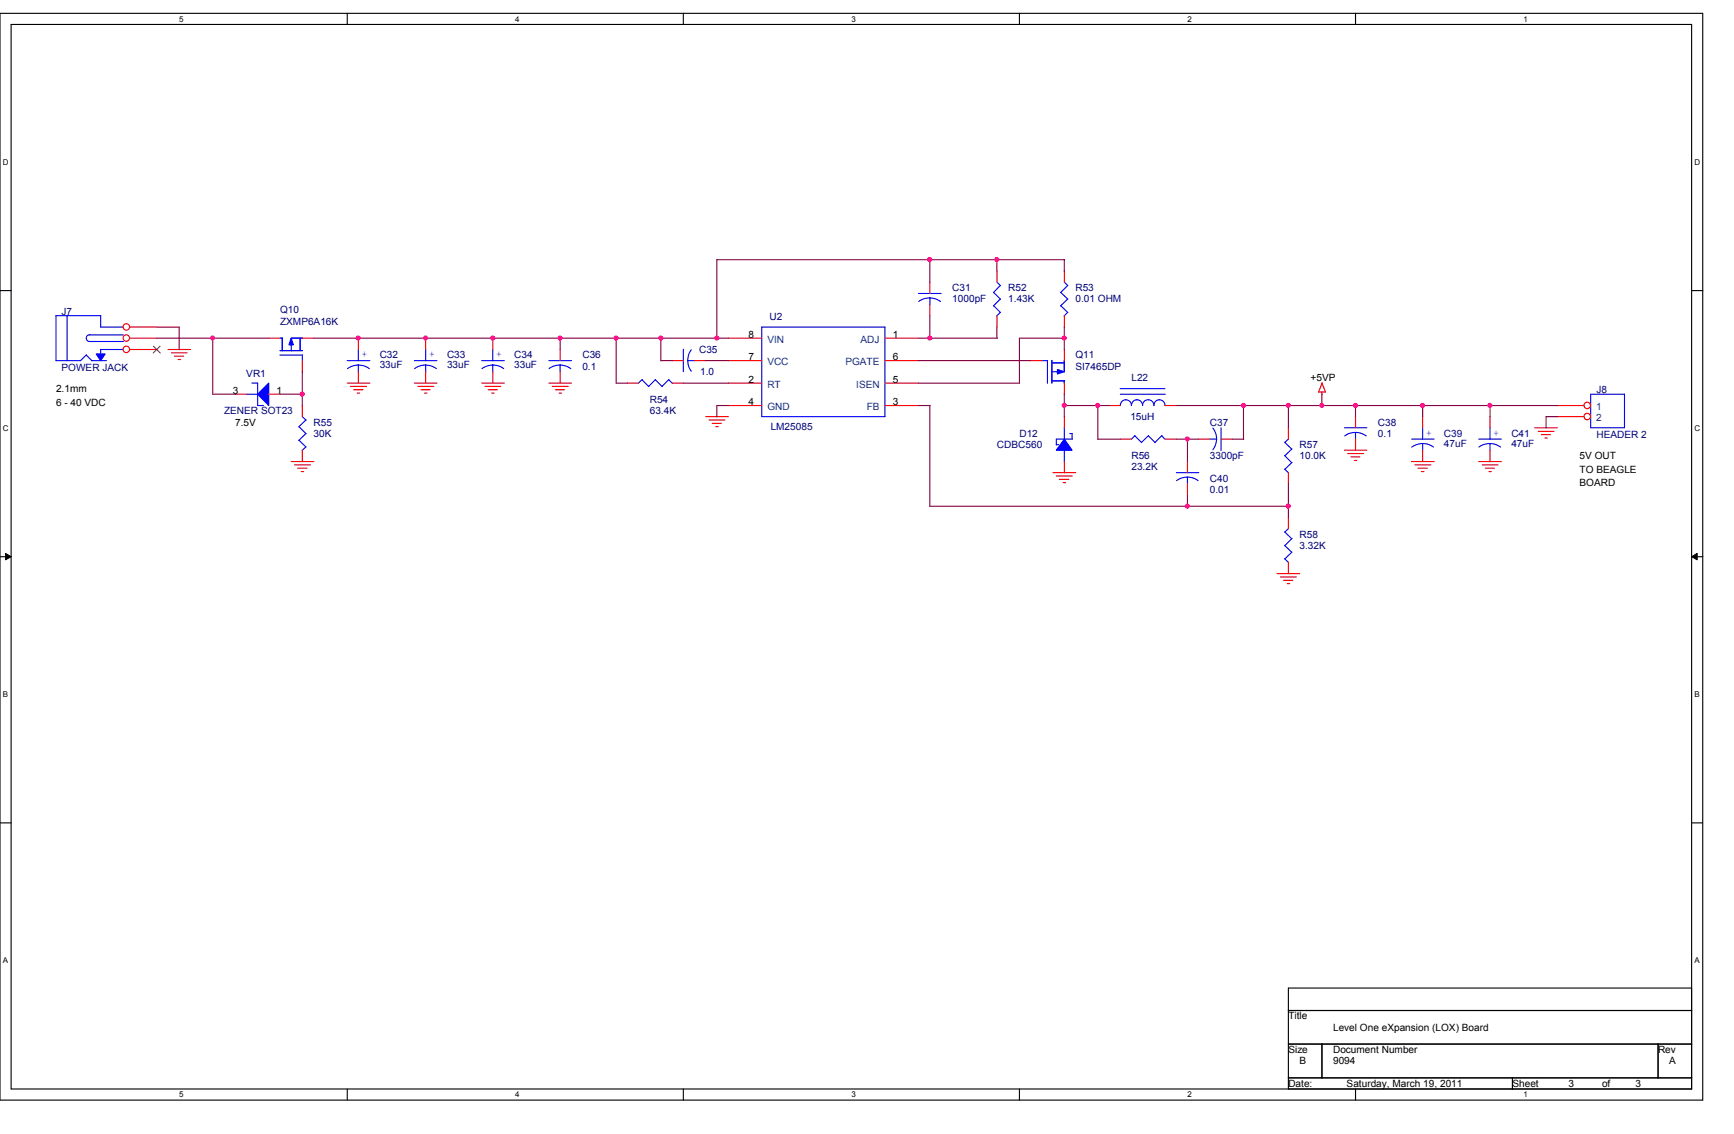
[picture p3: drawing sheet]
<svg xmlns="http://www.w3.org/2000/svg" width="330mm" height="216mm" viewBox="0 0 330 216" stroke-linecap="round" stroke-linejoin="round" font-family="sans-serif">
<path d="M0 2.5h324.2v206.9h-324.2zM2.1 4.7h320v202.6h-320z" fill="none" stroke="#000" stroke-width=".21"/>
<g fill="#fff">
<path d="M34.1 2.8h.8v1.6h-.8z"/>
<path d="M34.1 207.5h.8v1.7h-.8z"/>
</g>
<path d="M66.1 2.5v2.2M66.1 207.3v2.1" fill="none" stroke="#000" stroke-width=".21"/>
<g fill="#fff">
<path d="M98.1 2.8h.8v1.6h-.8z"/>
<path d="M98.1 207.5h.8v1.7h-.8z"/>
</g>
<path d="M130.1 2.5v2.2M130.1 207.3v2.1" fill="none" stroke="#000" stroke-width=".21"/>
<g fill="#fff">
<path d="M162.1 2.8h.8v1.6h-.8z"/>
<path d="M162.1 207.5h.8v1.7h-.8z"/>
</g>
<path d="M194.1 2.5v2.2M194.1 207.3v2.1" fill="none" stroke="#000" stroke-width=".21"/>
<g fill="#fff">
<path d="M226.1 2.8h.8v1.6h-.8z"/>
<path d="M226.1 207.5h.8v1.7h-.8z"/>
</g>
<path d="M258.1 2.5v2.2M258.1 207.3v2.1" fill="none" stroke="#000" stroke-width=".21"/>
<g fill="#fff">
<path d="M290.1 2.8h.8v1.6h-.8z"/>
<path d="M290.1 207.5h.8v1.7h-.8z"/>
<path d="M.6 30h1v1.7h-1z"/>
<path d="M322.7 30h1v1.7h-1z"/>
<path d="M.6 80.6h1v1.7h-1z"/>
<path d="M322.7 80.6h1v1.7h-1z"/>
</g>
<path d="M0 55.3h2.1M322.1 55.3h2.1" fill="none" stroke="#000" stroke-width=".21"/>
<g fill="#fff">
<path d="M.6 131.3h.9v1.7h-.9z"/>
<path d="M322.7 131.3h1v1.7h-1z"/>
</g>
<path d="M0 106h2.1M322.1 106h2.1" fill="none" stroke="#000" stroke-width=".21"/>
<path d="M1.1 105.4l1 .6-1 .6zM322.1 106l1.1-.6v1.2z" fill="#000"/>
<path d="M1.1 105.4l1 .6-1 .6zM322.1 106l1.1-.6v1.2z" fill="none" stroke="#000" stroke-width=".19"/>
<g fill="#fff">
<path d="M.6 182h.9v1.7h-.9z"/>
<path d="M322.7 182h1v1.7h-1z"/>
</g>
<path d="M0 156.7h2.1M322.1 156.7h2.1M245.3 188.1h76.8v19.2h-76.8zM245.3 192.4h76.8M245.3 198.8h76.8M251.7 198.8v6.4M315.7 198.8v6.4M245.3 205.2h76.8M288 205.2v2.1" fill="none" stroke="#000" stroke-width=".21"/>
<g fill="none" stroke="#f00" stroke-width=".21">
<path d="M32 66.5h4.3M32.6 67.2h3M33.2 67.8h1.8M33.9 68.4h.5M66.1 72.9h4.3M66.8 73.6h3M67.3 74.2h1.8M68 74.8h.5M68.2 64.4v2.1M68.2 70.8v2.1M78.9 72.9h4.3M79.6 73.6h3"/>
<path d="M80.2 74.2h1.7M80.8 74.8h.5M91.7 72.9h4.3M92.4 73.6h3M93 74.2h1.7M93.6 74.8h.5M104.5 72.9h4.3M105.1 73.6h3.1M105.7 74.2h1.8M106.5 74.8h.4M106.7 66.5v2.2M106.7 70.8v2.1"/>
<path d="M119.5 72.9h2.1M128 72.9h2.1M128 68.7h2.1M132.2 68.7h2.2M134.4 79.3h4.3M135 80h3M138.7 72.9h6.4M138.7 68.7h6.4M138.7 64.4h6.4M138.7 77.2h6.4M168.5 72.9h6.4M168.5 68.7h6.4"/>
<path d="M168.5 64.4h6.4M168.5 77.2h6.4M211.2 77.2h2.1M221.9 77.2h2.1M251.7 74.6v.5M251.7 72.9l.7 1.8M251.8 72.9l-.7 1.7h1.3M270.9 79.3v2.1M55.5 87.9h4.3M56.1 88.5h3M56.7 89.1h1.8M57.4 89.8h.4"/>
<path d="M135.6 80.6h1.8M136.3 81.2h.5M200.5 90h4.3M201.2 90.6h3M201.7 91.3h1.8M202.5 91.9h.4M226.1 87.9v2.1M226.1 92.1v2.2M228.2 83.6h2.2M232.5 83.6h2.2M245.3 81.4v2.2M245.3 90v2.1"/>
<path d="M256 85.7h4.3M256.6 86.4h3.1M257.2 87h1.8M257.9 87.7h.5M268.8 87.9h4.3M269.4 88.5h3.1M270 89.1h1.8M270.7 89.8h.5M270.9 85.7v2.2M281.6 87.9h4.3M282.3 88.5h3M282.8 89.1h1.8"/>
<path d="M283.5 89.8h.5M292.2 81.4h4.4M292.9 82.1h3M293.5 82.8h1.8M294.2 83.4h.5M243.2 109.2h4.3M243.8 109.8h3.1M244.4 110.5h1.8M245.1 111.1h.5"/>
</g>
<g fill="none" stroke="#00f" stroke-width=".21">
<path d="M66.1 68.7h4.3M68.2 69.5l1.3 .2 .8 .5M68.2 69.5l-.9 .1-1.1 .6M68.2 66.5v2.2M68.2 69.5v1.3M104.5 68.7h4.3M106.7 69.5l.8 .1 1.2 .6M106.7 69.5l-1.4 .2-.7 .5M106.7 69.5v1.3M122.2 72.3l1.4 1.3M122.3 72.3l-.7 .6M124.8 72.3l1.3 1.3"/>
<path d="M124.8 72.3l-1.3 1.3M127.3 72.3l.7 .7M127.4 72.3l-1.3 1.3M130.1 66.5v4.3M131 68.7l.2 1.2 .4 .8M131 68.7h1.3M131.6 66.6l-.4 .8-.2 1.3M145.1 62.3h23.4v17h-23.4zM198.4 68.7h1.1M199.5 68.7v4.3M200.3 72.5h2.4M200.3 70.8h1.3"/>
<path d="M200.3 68.6v4.3M200.3 69.1h2.4M202.7 68.6v2.2M202.7 72.5v.4M213.3 74h8.6M213.3 77.2a1.06 1.06 0 0 1 1.1-1.1 1.06 1.06 0 0 1 1.1 1.1 1.06 1.06 0 0 1 1-1.1 1.06 1.06 0 0 1 1.1 1.1 1.08 1.08 0 0 1 1.1-1.1 1.08 1.08 0 0 1 1 1.1 1.06 1.06 0 0 1 1.1-1.1 1.06 1.06 0 0 1 1.1 1.1M213.3 75.1h8.6M224 90h4.3M226.1 90.8l1.3 .3 .8 .4M226.1 90.8l-1.3 .3-.7 .4M226.1 90.8v1.4M230.4 83.6h1.3"/>
<path d="M231 81.5l.6 1.2 .1 .9M231.7 83.6l-.3 1.3-.4 .7M232.5 81.4v4.4M244.6 89.3l.7 .7M244.6 86.7l1.4 1.4M244.6 84.2l1.4 1.3M245.4 83.6l-.7 .6M246 88l-1.3 1.4M246 85.5l-1.3 1.3M268.8 83.6h4.3M270.9 84.4l1.3 .3 .8 .4M270.9 84.4l-.9 .2-1.2 .5"/>
<path d="M270.9 81.4v2.2M270.9 84.4v1.4"/>
</g>
<path d="M201.4 70.4l1.3 .4-1.3 .4z" fill="#00f"/>
<g fill="none" stroke="#00f" stroke-width=".21">
<path d="M189.2 55.7l1.3 1.3M189.2 58.2l1.3 1.3M189.8 53.7l.7 .7M190.5 54.4l-1.3 1.3M190.5 56.9l-1.3 1.3M190.5 59.5l-.7 .7M91.7 68.7h4.3M93.8 69.5l1.4 .2 .7 .5M93.8 69.5l-.8 .1-1.2 .6M93.8 66.5v2.2M93.8 69.5v1.3M201.4 70.4l1.3 .4-1.3 .4z"/>
<path d="M302.9 75.1h6.4v6.3h-6.4zM216.1 83l1.3 1.3M216.1 82.9l-.6 .7M218.7 83l1.3 1.3M218.7 82.9l-1.3 1.3M221.2 83l.7 .6M221.3 82.9l-1.4 1.3M281.6 83.6h4.3M283.7 84.4l.9 .2 1.2 .5M283.7 84.4l-1.3 .3-.8 .4M283.7 81.4v2.2M283.7 84.4v1.4"/>
<path d="M244.6 106.4l.7 .7M244.6 103.8l1.4 1.3M244.6 101.3l1.4 1.3M245.4 100.6l-.7 .7M246 105.1l-1.3 1.3M246 102.5l-1.3 1.4"/>
</g>
<g fill="none" stroke="#f00" stroke-width=".21">
<path d="M189.8 51.6v2.1M93.8 64.4v2.1M93.8 70.8v2.1M189.8 60.1v2.2M196.2 68.7h2.2M202.7 66.5v2.2M202.7 72.9v2.2M283.7 79.3v2.1M296.5 77.2h5.1M296.5 79.3h5.1M213.3 83.6h2.2M221.9 83.6h2.1"/>
<path d="M245.3 98.5v2.2M283.7 85.7v2.2M245.3 107.1v2.1"/>
<circle cx="302.3" cy="79.3" r=".62"/>
<circle cx="302.3" cy="77.2" r=".62"/>
</g>
<path d="M18.3 67.4h1.7l-.8 1.3z" fill="#00f"/>
<g fill="none" stroke="#00f" stroke-width=".21">
<path d="M10.6 60.1h8.6M10.7 60.1v8.6M10.7 68.7h4.7M12.8 60.1v8.6M16.4 67.6l1.1 1.1M16.5 67.6l-1.2 1.1M17 63.7h6.5M17.1 63.7a.64 .64 0 0 0-.7 .7 .64 .64 0 0 0 .7 .6h6.4M17.5 68.7h2.8M18.3 67.4h1.7l-.8 1.3zM19.1 66.5h4.4M19.1 62.3h4.4"/>
<path d="M19.2 60.1v2.2M19.2 66.5v.9M202.7 81.4v2.2M202.7 85.7v2.2M204.2 82.5v1.1M204.2 83.6h-3v1.1"/>
</g>
<g fill="none" stroke="#f00" stroke-width=".21">
<path d="M24.7 64.4h5.1M24.7 62.3h5.1M24.7 66.5h5.1"/>
<circle cx="24.1" cy="66.5" r=".62"/>
<circle cx="24.1" cy="64.4" r=".62"/>
<circle cx="24.1" cy="62.2" r=".62"/>
</g>
<path d="M29.2 65.9l1.3 1.3M30.5 65.9l-1.3 1.3" fill="none" stroke="#804000" stroke-width=".19"/>
<path d="M202.7 83.6l1.5 2.1h-3z" fill-rule="evenodd" fill="#00f"/>
<path d="M201.2 84.7h.4M202.7 83.6l1.5 2.1h-3zM203.7 82.5h.5" fill="none" stroke="#00f" stroke-width=".21"/>
<path d="M202.7 79.3v2.1M202.7 87.9v2.1" fill="none" stroke="#f00" stroke-width=".21"/>
<path d="M49.1 75.1l2.1-2.2v4.3z" fill="#00f"/>
<g fill="none" stroke="#00f" stroke-width=".21">
<path d="M174.9 55.9h4.3M177.1 56.7l.8 .1 1.2 .6M177.1 56.7l-1.4 .3-.8 .4M177.1 56.7v1.3M202 55.7l1.4 1.3M202 58.2l1.4 1.3M202.7 53.7l.7 .7M203.3 54.4l-1.3 1.3M203.3 56.9l-1.3 1.3M203.3 59.5l-.7 .7M46.9 75.1h2.2M48 72.9h1.1"/>
<path d="M49.1 75.1l2.1-2.2v4.3zM49.1 72.9v4.3h1.1M53.3 67.6h4.3M53.3 66.8h4.3M53.3 64.4h.5M53.8 64.4v2.4M55.5 64.4h2.1M55.5 65.4v1.4M57.1 64.3v2.5M57.6 79.3l.7 .7M57.6 67.6v1.1M58.2 80l-1.3 1.3"/>
<path d="M78.9 68.7h4.3M81.1 69.5l.8 .1 1.2 .6M81.1 69.5l-1.4 .2-.8 .5M81.1 66.5v2.2M81.1 69.5v1.3M56.9 81.2l1.4 1.4M56.9 83.8l1.4 1.3M58.2 82.5l-1.3 1.4M58.2 85.1l-.7 .7M256 81.4h4.3M258.1 82.3l1.3 .3 .8 .4M258.1 82.3l-1.3 .3-.7 .4"/>
<path d="M258.1 82.3v1.3"/>
</g>
<path d="M177.1 53.7v2.2M177.1 58v2.1M202.7 51.6v2.1M44.8 75.1h2.1M51.2 75.1h2.1M57.6 77.2v2.1M81.1 64.4v2.1M81.1 70.8v2.1M202.7 60.1v2.2M258.1 79.3v2.1M57.6 85.7v2.2M258.1 83.6v2.1" fill="none" stroke="#f00" stroke-width=".21"/>
<path d="M55.5 64.4l.4 1.3h-.9z" fill="#00f"/>
<path d="M55.5 64.4l.4 1.3h-.9z" fill="none" stroke="#00f" stroke-width=".21"/>
<path d="M51.2 64.4h2.1M57.6 68.7v2.1M57.6 64.4h2.1" fill="none" stroke="#f00" stroke-width=".21"/>
<g fill="none" stroke="#800040" stroke-width=".21">
<path d="M177.1 49.4v4.4M189.8 49.4v2.2M202.7 49.4v2.2M202.7 49.4h-66.2v15M29.8 62.3h4.4M29.8 64.4h21.4M34.1 62.3v4.3M40.5 75.1h4.3M40.5 64.4v10.7M53.3 75.1h4.3M57.6 70.8v6.5M59.7 64.4h79"/>
<path d="M106.7 64.4v2.2M117.3 72.9h2.2M117.3 64.4v8.6M125.8 68.7h2.2M125.8 64.4v4.3M130.1 72.9h8.6M134.4 68.7h4.3M138.7 77.2h-2.2v2.2M174.9 64.4h15M174.9 68.7h21.4M174.9 72.9h19.3M174.9 77.2h2.2"/>
<path d="M177.1 60.1v4.3M177.1 77.2v19.2h68.3M189.8 62.3v2.1M202.7 77.2h8.5M202.7 62.3v4.3M202.7 75.1v4.3M202.7 64.4h-8.6v8.6M209.1 77.2v6.4M224 77.2h72.6M236.8 77.2v6.4M245.3 77.2v4.3M251.7 75.1v2.2"/>
<path d="M258.1 77.2v2.2M270.9 77.2v2.2M283.7 77.2v2.1M296.6 79.3h-2.2v2.2M209.1 83.6h4.3M224 83.6h4.3M226.1 83.6v4.3M226.1 94.3v2.1M234.7 83.6h2.1M245.3 92.1v6.5"/>
</g>
<circle cx="40.5" cy="64.4" r=".4" fill="#f0f"/>
<circle cx="40.5" cy="64.4" r=".4" fill="none" stroke="#f0f" stroke-width=".21"/>
<circle cx="57.5" cy="75" r=".4" fill="#f0f"/>
<circle cx="57.5" cy="75" r=".4" fill="none" stroke="#f0f" stroke-width=".21"/>
<circle cx="106.6" cy="64.4" r=".4" fill="#f0f"/>
<circle cx="106.6" cy="64.4" r=".4" fill="none" stroke="#f0f" stroke-width=".21"/>
<circle cx="68.2" cy="64.4" r=".4" fill="#f0f"/>
<circle cx="68.2" cy="64.4" r=".4" fill="none" stroke="#f0f" stroke-width=".21"/>
<circle cx="81" cy="64.4" r=".4" fill="#f0f"/>
<circle cx="81" cy="64.4" r=".4" fill="none" stroke="#f0f" stroke-width=".21"/>
<circle cx="117.3" cy="64.4" r=".4" fill="#f0f"/>
<circle cx="117.3" cy="64.4" r=".4" fill="none" stroke="#f0f" stroke-width=".21"/>
<circle cx="125.8" cy="64.4" r=".4" fill="#f0f"/>
<circle cx="125.8" cy="64.4" r=".4" fill="none" stroke="#f0f" stroke-width=".21"/>
<circle cx="93.8" cy="64.4" r=".4" fill="#f0f"/>
<circle cx="93.8" cy="64.4" r=".4" fill="none" stroke="#f0f" stroke-width=".21"/>
<circle cx="202.7" cy="64.4" r=".4" fill="#f0f"/>
<circle cx="202.7" cy="64.4" r=".4" fill="none" stroke="#f0f" stroke-width=".21"/>
<circle cx="136.5" cy="64.4" r=".4" fill="#f0f"/>
<circle cx="136.5" cy="64.4" r=".4" fill="none" stroke="#f0f" stroke-width=".21"/>
<circle cx="177" cy="49.4" r=".4" fill="#f0f"/>
<circle cx="177" cy="49.4" r=".4" fill="none" stroke="#f0f" stroke-width=".21"/>
<circle cx="189.8" cy="49.4" r=".4" fill="#f0f"/>
<circle cx="189.8" cy="49.4" r=".4" fill="none" stroke="#f0f" stroke-width=".21"/>
<circle cx="209" cy="77.2" r=".4" fill="#f0f"/>
<circle cx="209" cy="77.2" r=".4" fill="none" stroke="#f0f" stroke-width=".21"/>
<circle cx="202.7" cy="77.2" r=".4" fill="#f0f"/>
<circle cx="202.7" cy="77.2" r=".4" fill="none" stroke="#f0f" stroke-width=".21"/>
<circle cx="236.8" cy="77.2" r=".4" fill="#f0f"/>
<circle cx="236.8" cy="77.2" r=".4" fill="none" stroke="#f0f" stroke-width=".21"/>
<circle cx="226.1" cy="83.6" r=".4" fill="#f0f"/>
<circle cx="226.1" cy="83.6" r=".4" fill="none" stroke="#f0f" stroke-width=".21"/>
<circle cx="226.1" cy="96.4" r=".4" fill="#f0f"/>
<circle cx="226.1" cy="96.4" r=".4" fill="none" stroke="#f0f" stroke-width=".21"/>
<circle cx="245.3" cy="77.2" r=".4" fill="#f0f"/>
<circle cx="245.3" cy="77.2" r=".4" fill="none" stroke="#f0f" stroke-width=".21"/>
<circle cx="251.7" cy="77.2" r=".4" fill="#f0f"/>
<circle cx="251.7" cy="77.2" r=".4" fill="none" stroke="#f0f" stroke-width=".21"/>
<circle cx="283.7" cy="77.2" r=".4" fill="#f0f"/>
<circle cx="283.7" cy="77.2" r=".4" fill="none" stroke="#f0f" stroke-width=".21"/>
<circle cx="177" cy="64.4" r=".4" fill="#f0f"/>
<circle cx="177" cy="64.4" r=".4" fill="none" stroke="#f0f" stroke-width=".21"/>
<circle cx="245.3" cy="96.4" r=".4" fill="#f0f"/>
<circle cx="245.3" cy="96.4" r=".4" fill="none" stroke="#f0f" stroke-width=".21"/>
<circle cx="270.9" cy="77.2" r=".4" fill="#f0f"/>
<circle cx="270.9" cy="77.2" r=".4" fill="none" stroke="#f0f" stroke-width=".21"/>
<circle cx="258.1" cy="77.2" r=".4" fill="#f0f"/>
<circle cx="258.1" cy="77.2" r=".4" fill="none" stroke="#f0f" stroke-width=".21"/>
<g font-size="1.9" fill="#000080">
<text x="11.7" y="59.9">J7</text>
<text x="53.3" y="59.7">Q10</text>
<text x="181.3" y="55.4">C31</text>
<text x="181.3" y="57.6">1000pF</text>
<text x="192" y="55.4">R52</text>
<text x="192" y="57.6">1.43K</text>
<text x="204.8" y="55.4">R53</text>
<text x="204.8" y="57.6">0.01 OHM</text>
<text x="53.3" y="61.8">ZXMP6A16K</text>
<text x="146.5" y="61">U2</text>
<text x="11.7" y="70.6">POWER JACK</text>
<text x="46.9" y="71.8">VR1</text>
<text x="72.3" y="68.2">C32</text>
<text x="72.3" y="70.1">33uF</text>
<text x="85.1" y="68.2">C33</text>
<text x="85.1" y="70.1">33uF</text>
<text x="97.9" y="68.2">C34</text>
<text x="97.9" y="70.1">33uF</text>
<text x="110.9" y="68.2">C36</text>
<text x="110.9" y="70.4">0.1</text>
<text x="133.1" y="67.1">C35</text>
<text x="133.3" y="71.4">1.0</text>
<text x="204.8" y="68.2">Q11</text>
<text x="204.8" y="70.4">SI7465DP</text>
<text x="123.7" y="76.7">R54</text>
<text x="215.5" y="72.5">L22</text>
<text x="304" y="74.8">J8</text>
<text x="42.7" y="78.9">ZENER SOT23</text>
<text x="59.7" y="81">R55</text>
<text x="59.7" y="83.1">30K</text>
<text x="123.7" y="78.9">63.4K</text>
<text x="146.8" y="81.9">LM25085</text>
<text x="194.1" y="83.1">D12</text>
<text x="215.2" y="80">15uH</text>
<text x="230.4" y="81">C37</text>
<text x="262.4" y="81">C38</text>
<text x="262.4" y="83.1">0.1</text>
<text x="275" y="83.1">C39</text>
<text x="287.8" y="83.1">C41</text>
<text x="304" y="83.3">HEADER 2</text>
<text x="189.8" y="85.3">CDBC560</text>
<text x="215.5" y="87.4">R56</text>
<text x="215.5" y="89.6">23.2K</text>
<text x="230.4" y="87.4">3300pF</text>
<text x="247.5" y="85.3">R57</text>
<text x="247.5" y="87.4">10.0K</text>
<text x="275" y="85.1">47uF</text>
<text x="287.8" y="85.1">47uF</text>
<text x="230.4" y="91.7">C40</text>
<text x="230.4" y="93.8">0.01</text>
<text x="247.5" y="102.4">R58</text>
<text x="247.5" y="104.5">3.32K</text>
</g>
<g font-size="1.9">
<text x="142.5" y="64.3">8</text>
<text x="170" y="64.3">1</text>
<text x="142.5" y="68.6">7</text>
<text x="170" y="68.6">6</text>
<text x="10.7" y="74.6">2.1mm</text>
<text x="10.7" y="77.2">6 - 40 VDC</text>
<text x="44.4" y="75">3</text>
<text x="52.7" y="75">1</text>
<text x="142.5" y="72.9">2</text>
<text x="142.5" y="77.2">4</text>
<text x="170" y="72.9">5</text>
<text x="170" y="77.2">3</text>
<text x="249.6" y="72.5">+5VP</text>
<text x="44.8" y="81">7.5V</text>
<text x="300.8" y="87.4">5V OUT</text>
<text x="300.8" y="90">TO BEAGLE</text>
<text x="300.8" y="92.6">BOARD</text>
<text x="245.3" y="194.1">Title</text>
<text x="253.9" y="196.2">Level One eXpansion (LOX) Board</text>
<text x="245.3" y="200.5">Size</text>
<text x="247.5" y="202.6">B</text>
<text x="253.9" y="200.5">Document Number</text>
<text x="253.9" y="202.6">9094</text>
<text x="315.7" y="200.5">Rev</text>
<text x="317.9" y="202.6">A</text>
<text x="245.3" y="206.9">Date:</text>
<text x="256.4" y="206.9">Saturday, March 19, 2011</text>
<text x="288" y="206.9">Sheet</text>
<text x="298.7" y="206.9">3</text>
<text x="305.1" y="206.9">of</text>
<text x="311.5" y="206.9">3</text>
</g>
<g font-size="1.9" fill="#004080">
<text x="146.1" y="65.2">VIN</text>
<text x="163.9" y="65.2">ADJ</text>
<text x="146.1" y="69.5">VCC</text>
<text x="161" y="69.5">PGATE</text>
<text x="146.1" y="73.8">RT</text>
<text x="163.1" y="73.8">ISEN</text>
<text x="146.1" y="78.1">GND</text>
<text x="165" y="78.1">FB</text>
<text x="304" y="78.1">1</text>
<text x="304" y="80.2">2</text>
</g>
<g font-size="1.9" fill="#00f">
<text x="68.9" y="68">+</text>
<text x="81.7" y="68">+</text>
<text x="94.5" y="68">+</text>
<text x="271.6" y="82.9">+</text>
<text x="284.4" y="82.9">+</text>
</g>
<g font-size="1.5">
<text x="34.1" y="4.1">5</text>
<text x="98.1" y="4.1">4</text>
<text x="162.1" y="4.1">3</text>
<text x="226.1" y="4.1">2</text>
<text x="290.1" y="4.1">1</text>
<text x=".6" y="31.3">D</text>
<text x="322.7" y="31.3">D</text>
<text x=".6" y="82">C</text>
<text x="322.7" y="82">C</text>
<text x=".6" y="132.7">B</text>
<text x="322.7" y="132.7">B</text>
<text x=".6" y="183.3">A</text>
<text x="322.7" y="183.3">A</text>
<text x="34.1" y="208.9">5</text>
<text x="98.1" y="208.9">4</text>
<text x="162.1" y="208.9">3</text>
<text x="226.1" y="208.9">2</text>
<text x="290.1" y="208.9">1</text>
</g>
</svg>
